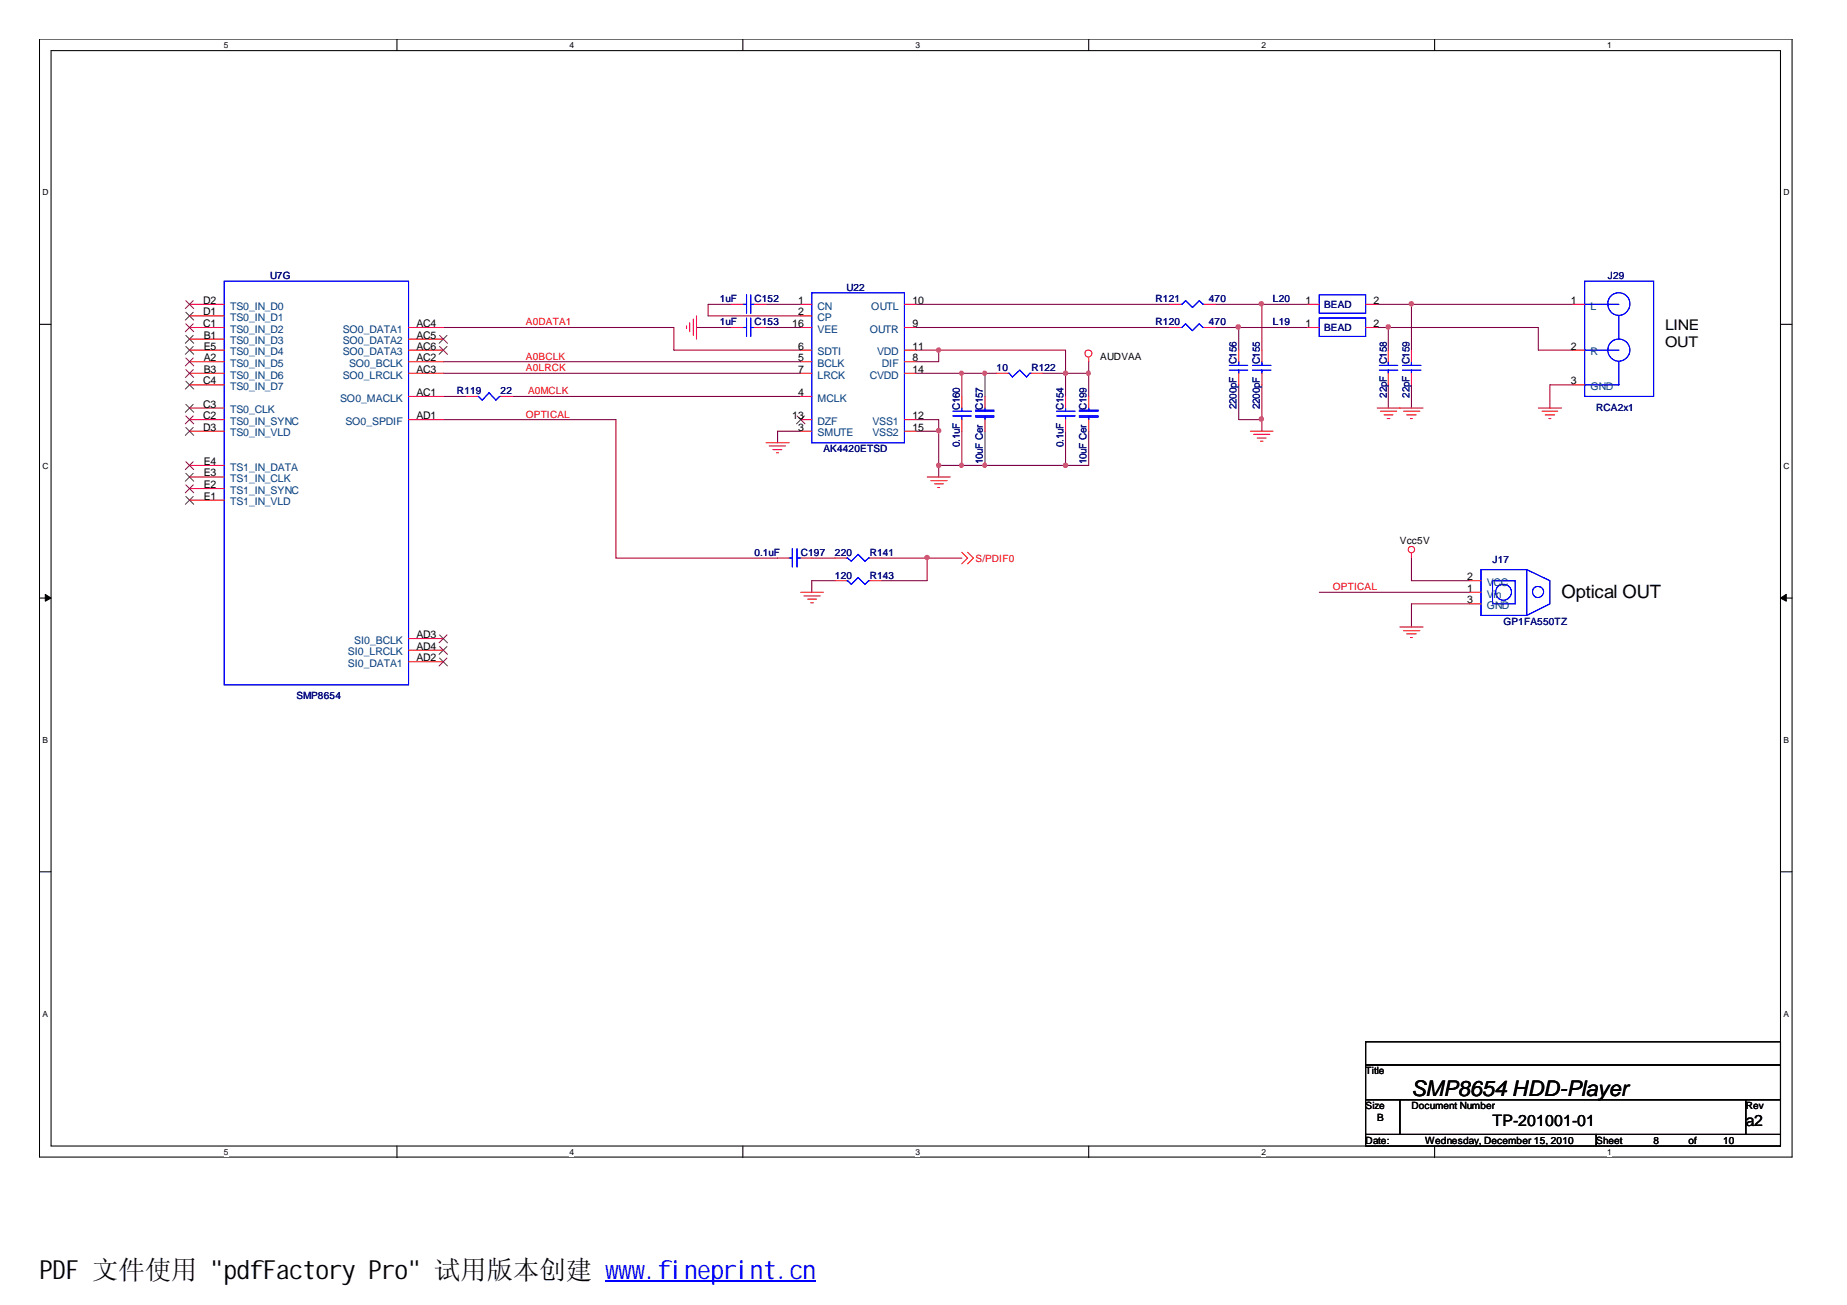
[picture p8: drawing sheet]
<svg xmlns="http://www.w3.org/2000/svg" width="297mm" height="210mm" viewBox="0 0 297 210" stroke-linecap="round" stroke-linejoin="round" font-family="sans-serif">
<path d="M6.3 6.3h281.9v179.8h-281.9zM8.2 8.1h278.1v176.2h-278.1z" fill="none" stroke="#000" stroke-width=".17"/>
<g fill="#fff">
<path d="M36 6.4h.7v1.6h-.7z"/>
<path d="M36 184.5h.7v1.5h-.7z"/>
</g>
<path d="M63.8 6.3v1.8M63.8 184.3v1.9" fill="none" stroke="#000" stroke-width=".17"/>
<g fill="#fff">
<path d="M91.6 6.4h.8v1.6h-.8z"/>
<path d="M91.6 184.5h.8v1.5h-.8z"/>
</g>
<path d="M119.5 6.3v1.8M119.5 184.3v1.9" fill="none" stroke="#000" stroke-width=".17"/>
<g fill="#fff">
<path d="M147.2 6.4h.8v1.6h-.8z"/>
<path d="M147.2 184.5h.8v1.5h-.8z"/>
</g>
<path d="M175.1 6.3v1.8M175.1 184.3v1.9" fill="none" stroke="#000" stroke-width=".17"/>
<g fill="#fff">
<path d="M202.9 6.4h.7v1.6h-.7z"/>
<path d="M202.9 184.5h.7v1.5h-.7z"/>
</g>
<path d="M230.7 6.3v1.8M230.7 184.3v1.9" fill="none" stroke="#000" stroke-width=".17"/>
<g fill="#fff">
<path d="M258.5 6.4h.7v1.6h-.7z"/>
<path d="M258.5 184.5h.7v1.5h-.7z"/>
<path d="M6.9 30.2h1v1.5h-1z"/>
<path d="M286.9 30.2h1v1.5h-1z"/>
<path d="M6.9 74.2h1v1.5h-1z"/>
<path d="M286.9 74.2h1v1.5h-1z"/>
</g>
<path d="M6.3 52.2h1.9M286.3 52.2h1.9" fill="none" stroke="#000" stroke-width=".17"/>
<g fill="#fff">
<path d="M6.9 118.2h.9v1.5h-.9z"/>
<path d="M286.9 118.2h.9v1.5h-.9z"/>
</g>
<path d="M6.3 96.2h1.9M286.3 96.2h1.9" fill="none" stroke="#000" stroke-width=".17"/>
<g fill="#000" stroke="#000" stroke-width=".16">
<path d="M7.3 95.6l.9 .6-.9 .5z" fill-rule="evenodd"/>
<path d="M286.3 96.2l1-.6v1.1z" fill-rule="evenodd"/>
</g>
<g fill="#fff">
<path d="M6.9 162.2h.9v1.6h-.9z"/>
<path d="M286.9 162.2h.9v1.6h-.9z"/>
</g>
<path d="M6.3 140.2h1.9M286.3 140.2h1.9M219.6 167.6h66.7v3.7h-66.7zM219.6 171.3h66.7v5.6h-66.7zM219.6 176.9h5.5v5.6h-5.5zM225.1 176.9h55.7v5.6h-55.7zM280.8 176.9h5.5v5.6h-5.5zM219.6 182.5h37.1v1.8h-37.1zM256.7 182.5h29.6v1.8h-29.6z" fill="none" stroke="#000" stroke-width=".17"/>
<g fill="none" stroke="#800040" stroke-width=".17">
<path d="M71.3 58.2h57.5M71.3 52.7h37.1v3.6h20.4M112 52.7h5.6M117.6 49h-3.7v1.8h14.9M123.2 52.7h5.6M123.2 49h5.6M147.3 52.7h40.7M147.3 49h40.7M147.3 56.3h24.1v7.5M151 56.3v1.9h-3.7M175.1 58.2v5.6M195.5 52.7h14.8"/>
<path d="M195.5 49h14.8M199.2 52.7v3.6M202.9 49v7.3M221.5 52.7h25.9v3.6h5.6M221.5 49h31.5M223.3 52.7v3.6M227 49v7.3M71.3 67.5h27.8v22.3h26M71.3 60h57.5M71.3 63.8h3.6M82.4 63.8h46.4M128.8 69.4h-3.7v1.8"/>
<path d="M147.3 67.5h3.7v9.2M147.3 60h13M147.3 69.4h3.7M154.7 60v3.8M154.7 69.4v5.5M158.4 60v3.8M158.4 69.4v5.5M167.6 60h7.5M171.4 69.4v5.5M175.1 69.4v5.5h-24.1M199.2 61.9v5.6h3.7M202.9 61.9v7.5"/>
<path d="M223.3 61.9v3.7M227 61.9v3.7M253 61.9h-3.7v3.7M130.6 89.8h3.7M134.3 93.4h-3.7v1.9M141.7 89.8h13M149.1 89.8v3.6h-7.4M212.2 95.3h24.1M227 89.8v3.6h9.3M236.3 97.1h-9.3v3.8"/>
</g>
<g fill="#f0f" stroke="#f0f" stroke-width=".17">
<circle cx="158.3" cy="60" r=".33"/>
<circle cx="154.6" cy="74.9" r=".33"/>
<circle cx="150.9" cy="56.3" r=".35"/>
<circle cx="171.4" cy="74.9" r=".35"/>
<circle cx="158.3" cy="74.9" r=".33"/>
<circle cx="175" cy="60" r=".33"/>
<circle cx="171.4" cy="60" r=".35"/>
<circle cx="150.9" cy="74.9" r=".35"/>
<circle cx="150.9" cy="69.3" r=".35"/>
<circle cx="202.8" cy="48.9" r=".35"/>
<circle cx="199.1" cy="52.6" r=".35"/>
<circle cx="202.8" cy="67.4" r=".35"/>
<circle cx="223.3" cy="52.6" r=".35"/>
<circle cx="227" cy="48.9" r=".35"/>
<circle cx="149.1" cy="89.7" r=".35"/>
<circle cx="154.6" cy="60" r=".33"/>
</g>
<g fill="none" stroke="#f00" stroke-width=".17">
<path d="M30.5 49h5.6M30.5 50.8h5.6M30.5 58.2h5.6M30.5 56.3h5.6M30.5 52.7h5.6M30.5 54.5h5.6M65.7 58.2h5.6M65.7 56.3h5.6M65.7 52.7h5.6M65.7 54.5h5.6M110.4 52.4v.4M110.9 51.9v1.5"/>
<path d="M111.5 51.3v2.6M112 50.8v3.7M117.6 49h1.9M117.6 52.7h1.9M121.3 49h1.9M121.3 52.7h1.9M128.8 49h1.8M128.8 50.8h1.8M128.8 58.2h1.8M128.8 56.3h1.8M128.8 52.7h1.8M145.5 49h1.8"/>
<path d="M145.5 58.2h1.8M145.5 56.3h1.8M145.5 52.7h1.8M175.1 57.5v.7M188 49h1.9M188 52.7h1.9M193.6 49h1.9M193.6 52.7h1.9M199.2 56.3v1.9M202.9 56.3v1.9M210.3 49h1.9M210.3 52.7h1.9"/>
<path d="M219.6 49h1.9M219.6 52.7h1.9M223.3 56.3v1.9M227 56.3v1.9M253 49h1.8M253 56.3h1.8M30.5 76.7h5.6M30.5 69.4h5.6M30.5 65.6h5.6M30.5 60h5.6M30.5 67.5h5.6M30.5 61.9h5.6"/>
<path d="M30.5 74.9h5.6M30.5 78.6h5.6M65.7 63.8h5.6M65.7 60h5.6M65.7 67.5h5.6M74.9 63.8h1.9M80.5 63.8h1.9M123.2 71.2h3.7M123.7 71.7h2.6M124.3 72.3h1.4M124.9 72.8h.3M128.8 69.4h1.8"/>
<path d="M128.8 63.8h1.8M128.8 60h1.8M128.8 67.5h1.8M145.5 69.4h1.8M145.5 60h1.8M145.5 67.5h1.8M149.1 76.7h3.7M149.7 77.3h2.6M150.3 77.8h1.4M150.8 78.4h.3M154.7 63.8v1.8M154.7 67.5v1.9"/>
<path d="M158.4 63.8v1.8M158.4 67.5v1.9M160.3 60h1.8M165.9 60h1.7M171.4 63.8v1.8M171.4 67.5v1.9M175.1 63.8v1.8M175.1 67.5v1.9M199.2 60v1.9M201.1 69.4h3.6M201.6 69.9h2.6M202.2 70.5h1.4"/>
<path d="M202.7 71h.4M202.9 60v1.9M221.5 65.6h7.4M222 66.1h2.6M222.6 66.7h1.4M223.1 67.3h.4M223.3 60v1.9M225.7 66.1h2.6M226.2 66.7h1.6M226.8 67.3h.4M227 60v1.9M247.4 65.6h3.7"/>
<path d="M248 66.1h2.5M248.5 66.7h1.5M249.1 67.3h.3M253 61.9h1.8M30.5 80.4h5.6M125.1 89.8h1.8M128.8 95.3h3.6M128.8 89.8h1.8M129.3 95.9h2.6M129.9 96.4h1.4M130.4 97h.4M134.3 89.8h1.8"/>
<path d="M134.3 93.4h1.8M139.9 89.8h1.8M139.9 93.4h1.8M154.7 88.8l.9 1-.9 .9M155.6 88.8l.9 1-.9 .9M227 89v.8M236.3 95.3h1.9M236.3 93.4h1.9M236.3 97.1h1.9M65.7 102.7h5.6M65.7 104.6h5.6M65.7 106.4h5.6"/>
<path d="M225.1 100.9h3.8M225.7 101.4h2.6M226.2 102h1.6M226.8 102.5h.4"/>
<circle cx="175" cy="56.9" r=".57"/>
<circle cx="227" cy="88.4" r=".52"/>
</g>
<g fill="none" stroke="#00f" stroke-width=".17">
<path d="M36.1 45.2h29.6v65h-29.6zM119.5 49h.6M119.5 52.7h.6M120.1 47.4v3M120.1 51.2v2.9M120.7 49h.6M120.7 47.4v3M120.7 51.2v2.9M120.7 52.7h.6M130.6 47.1h14.9v24.1h-14.9zM189.9 49h.2l.6-.6 1.1 1.1 1.1-1.1 .6 .6h.1M189.9 52.7h.2l.6-.6 1.1 1.1 1.1-1.1 .6 .6h.1"/>
<path d="M197.7 58.8h3M197.7 59.5h3M199.2 58.2v.6M199.2 59.5v.5M201.4 58.8h3M201.4 59.5h3M202.9 58.2v.6M202.9 59.5v.5M212.2 51.2h7.4v2.9h-7.4zM212.2 47.4h7.4v3h-7.4zM221.8 58.8h3M221.8 59.5h3"/>
<path d="M223.3 58.2v.6M223.3 59.5v.5M225.6 58.8h2.9M225.6 59.5h2.9M227 58.2v.6M227 59.5v.5M254.8 45.2h11.1v18.6h-11.1zM254.8 49h5.5M254.8 56.3h5.5M260.3 50.8v3.7M260.3 58.2v3.7h-5.5M76.8 63.8h.2l.6 .6 1.1-1.2 1.1 1.2 .5-.6h.2"/>
<path d="M153.2 66.1h3M153.2 66.9h3M154.7 65.6v.5M154.7 66.9v.6M156.9 66.1h3M156.9 66.9h3M156.9 67.1h3M156.9 66h3M158.4 65.6v.5M158.4 66.9v.6M162.1 60h.2l.5 .6 1.2-1.1 1.1 1.1 .5-.6h.3M169.9 66.1h3"/>
<path d="M169.9 66.9h3M171.4 65.6v.5M171.4 66.9v.6M173.6 66.1h3M173.6 66.9h3M173.6 67.1h3M173.6 66h3M175.1 65.6v.5M175.1 66.9v.6M126.9 89.8h.5M127.4 88.2v3M128.2 89.8h.6"/>
<path d="M128.2 88.2v3M136.1 89.8h.2l.6 .5 1.1-1.1 1.1 1.1 .6-.5h.2M136.1 93.4h.2l.6 .6 1.1-1.1 1.1 1.1 .6-.6h.2M238.2 91.6h7.3v7.4h-7.3zM240 93.4h3.7v3.7h-3.7zM245.5 91.6l3.8 1.8v3.7l-3.8 1.9M97.4 206.1h33.8"/>
<circle cx="260.3" cy="48.9" r="1.81"/>
<circle cx="260.3" cy="56.3" r="1.78"/>
<circle cx="241.8" cy="95.3" r="1.28"/>
<circle cx="247.3" cy="95.2" r=".9"/>
</g>
<g fill="none" stroke="#804000" stroke-width=".16">
<path d="M29.9 48.4l1.3 1.2M29.9 50.2l1.3 1.3M29.9 52.1l1.3 1.3M29.9 53.9l1.3 1.3M29.9 55.7l1.3 1.3M29.9 57.6l1.3 1.3M29.9 59.5l1.3 1.2M31.1 48.4l-1.3 1.2M31.1 50.2l-1.3 1.3M31.1 52.1l-1.3 1.3M31.1 53.9l-1.3 1.3M31.1 55.7l-1.3 1.3"/>
<path d="M31.1 57.6l-1.3 1.3M31.1 59.5l-1.3 1.2M70.7 53.9l1.3 1.3M70.7 55.7l1.3 1.3M71.9 53.9l-1.3 1.3M71.9 55.7l-1.3 1.3M29.9 61.3l1.3 1.3M29.9 65l1.3 1.3M29.9 66.9l1.3 1.3M29.9 68.8l1.3 1.2M29.9 74.3l1.3 1.2M29.9 76.1l1.3 1.3"/>
<path d="M29.9 78l1.3 1.3M29.9 79.9l1.3 1.2M31.1 61.3l-1.3 1.3M31.1 65l-1.3 1.3M31.1 66.9l-1.3 1.3M31.1 68.8l-1.3 1.2M31.1 74.3l-1.3 1.2M31.1 76.1l-1.3 1.3M31.1 78l-1.3 1.3M31.1 79.9l-1.3 1.2M128.2 66.9l1.3 1.3M129.4 66.9l-1.3 1.3"/>
<path d="M70.7 102.1l1.3 1.3M70.7 104l1.3 1.3M70.7 105.8l1.3 1.3M71.9 102.1l-1.3 1.3M71.9 104l-1.3 1.3M71.9 105.8l-1.3 1.3"/>
</g>
<text font-size="4.2" x="6.3" y="205.7">PDF 文件使用 &quot;pdfFactory Pro&quot; 试用版本创建 www.fineprint.cn</text>
<text font-size="3.5" x="227" y="176.3">SMP8654 HDD-Player</text>
<text font-size="3" x="251.1" y="96.1">Optical OUT</text>
<g font-size="2.5">
<text x="240" y="181.1">TP-201001-01</text>
<text x="280.8" y="181.1">a2</text>
</g>
<g font-size="2.4">
<text x="267.8" y="53">LINE</text>
<text x="267.8" y="55.8">OUT</text>
</g>
<g font-size="1.7">
<text x="32.7" y="48.9">D2</text>
<text x="32.7" y="50.7">D1</text>
<text x="32.7" y="52.6">C1</text>
<text x="67" y="52.6">AC4</text>
<text x="127.4" y="52.6">16</text>
<text x="128.4" y="48.9">1</text>
<text x="128.4" y="50.7">2</text>
<text x="146.7" y="52.6">9</text>
<text x="146.7" y="48.9">10</text>
<text x="210" y="52.6">1</text>
<text x="210" y="48.9">1</text>
<text x="220.9" y="52.6">2</text>
<text x="220.9" y="48.9">2</text>
<text x="252.6" y="48.9">1</text>
<text x="32.8" y="54.5">B1</text>
<text x="32.8" y="56.2">E5</text>
<text x="32.8" y="58.1">A2</text>
<text x="32.8" y="60">B3</text>
<text x="67" y="58.1">AC2</text>
<text x="67" y="60">AC3</text>
<text x="67" y="54.5">AC5</text>
<text x="67" y="56.2">AC6</text>
<text x="128.4" y="58.1">5</text>
<text x="128.4" y="56.2">6</text>
<text x="128.4" y="60">7</text>
<text x="146.7" y="56.2">11</text>
<text x="146.7" y="58.1">8</text>
<text x="146.7" y="60">14</text>
<text x="252.6" y="56.2">2</text>
<text x="32.7" y="61.8">C4</text>
<text x="32.7" y="65.5">C3</text>
<text x="67" y="63.7">AC1</text>
<text x="128.4" y="63.7">4</text>
<text x="252.6" y="61.8">3</text>
<text x="32.7" y="67.4">C2</text>
<text x="32.7" y="69.3">D3</text>
<text x="67" y="67.4">AD1</text>
<text x="127.4" y="67.4">13</text>
<text x="128.4" y="69.3">3</text>
<text x="146.7" y="67.4">12</text>
<text x="146.7" y="69.3">15</text>
<text x="32.8" y="74.8">E4</text>
<text x="32.8" y="76.6">E3</text>
<text x="32.8" y="78.5">E2</text>
<text x="32.8" y="80.4">E1</text>
<text x="236" y="93.3">2</text>
<text x="236" y="95.2">1</text>
<text x="236" y="97">3</text>
<text x="67" y="102.6">AD3</text>
<text x="67" y="104.5">AD4</text>
<text x="67" y="106.4">AD2</text>
</g>
<g font-size="1.7" fill="#004080">
<text x="37" y="49.8">TS0_IN_D0</text>
<text x="37" y="51.7">TS0_IN_D1</text>
<text x="37" y="53.5">TS0_IN_D2</text>
<text x="55.1" y="53.5">SO0_DATA1</text>
<text x="131.5" y="49.8">CN</text>
<text x="131.5" y="51.7">CP</text>
<text x="131.5" y="53.5">VEE</text>
<text x="139.9" y="53.5">OUTR</text>
<text x="140.1" y="49.8">OUTL</text>
<text x="255.8" y="49.8">L</text>
<text x="37" y="55.4">TS0_IN_D3</text>
<text x="37" y="57.2">TS0_IN_D4</text>
<text x="37" y="59">TS0_IN_D5</text>
<text x="55.1" y="55.4">SO0_DATA2</text>
<text x="55.1" y="57.2">SO0_DATA3</text>
<text x="56.1" y="59">SO0_BCLK</text>
<text x="131.5" y="59">BCLK</text>
<text x="131.5" y="57.2">SDTI</text>
<text x="141.1" y="57.2">VDD</text>
<text x="141.8" y="59">DIF</text>
<text x="255.8" y="57.2">R</text>
<text x="37" y="60.9">TS0_IN_D6</text>
<text x="37" y="62.8">TS0_IN_D7</text>
<text x="54.7" y="64.6">SO0_MACLK</text>
<text x="55.1" y="60.9">SO0_LRCLK</text>
<text x="131.5" y="64.6">MCLK</text>
<text x="131.5" y="60.9">LRCK</text>
<text x="139.9" y="60.9">CVDD</text>
<text x="255.8" y="62.8">GND</text>
<text x="37" y="66.5">TS0_CLK</text>
<text x="37" y="68.3">TS0_IN_SYNC</text>
<text x="37" y="70.2">TS0_IN_VLD</text>
<text x="55.5" y="68.3">SO0_SPDIF</text>
<text x="131.5" y="70.2">SMUTE</text>
<text x="131.5" y="68.3">DZF</text>
<text x="140.3" y="68.3">VSS1</text>
<text x="140.3" y="70.2">VSS2</text>
<text x="37" y="75.7">TS1_IN_DATA</text>
<text x="37" y="77.6">TS1_IN_CLK</text>
<text x="37" y="79.4">TS1_IN_SYNC</text>
<text x="37" y="81.3">TS1_IN_VLD</text>
<text x="239.1" y="94.2">V</text>
<text x="240.2" y="94.2">CC</text>
<text x="239.1" y="98">GND</text>
<text x="239.1" y="96.1">V</text>
<text x="240.2" y="96.1">in</text>
<text x="56" y="105.4">SI0_LRCLK</text>
<text x="56" y="107.3">SI0_DATA1</text>
<text x="57" y="103.6">SI0_BCLK</text>
</g>
<g font-size="1.6" fill="#000080">
<text x="43.4" y="44.9">U7G</text>
<text x="136.1" y="46.8">U22</text>
<text x="258.6" y="44.9">J29</text>
<text x="115.7" y="48.6">1uF</text>
<text x="115.7" y="52.3">1uF</text>
<text x="121.3" y="48.6">C152</text>
<text x="121.3" y="52.3">C153</text>
<text x="185.8" y="52.3">R120</text>
<text x="185.8" y="48.6">R121</text>
<text x="194.4" y="52.3">470</text>
<text x="194.4" y="48.6">470</text>
<text x="204.7" y="52.3">L19</text>
<text x="204.7" y="48.6">L20</text>
<text x="212.9" y="53.3">BEAD</text>
<text x="212.9" y="49.5">BEAD</text>
<text x="160.3" y="59.7">10</text>
<text x="165.9" y="59.7">R122</text>
<text x="198.9" y="58.6" transform="rotate(-90 198.9 58.6)">C156</text>
<text x="202.6" y="58.6" transform="rotate(-90 202.6 58.6)">C155</text>
<text x="223" y="58.6" transform="rotate(-90 223 58.6)">C158</text>
<text x="226.7" y="58.6" transform="rotate(-90 226.7 58.6)">C159</text>
<text x="73.5" y="63.4">R119</text>
<text x="80.5" y="63.4">22</text>
<text x="154.3" y="66" transform="rotate(-90 154.3 66)">C160</text>
<text x="158.1" y="66" transform="rotate(-90 158.1 66)">C157</text>
<text x="171" y="66" transform="rotate(-90 171 66)">C154</text>
<text x="174.8" y="66" transform="rotate(-90 174.8 66)">C199</text>
<text x="198.9" y="65.8" transform="rotate(-90 198.9 65.8)">2200pF</text>
<text x="202.6" y="65.8" transform="rotate(-90 202.6 65.8)">2200pF</text>
<text x="223" y="63.9" transform="rotate(-90 223 63.9)">22pF</text>
<text x="226.7" y="63.9" transform="rotate(-90 226.7 63.9)">22pF</text>
<text x="154.3" y="71.9" transform="rotate(-90 154.3 71.9)">0.1uF</text>
<text x="171" y="71.9" transform="rotate(-90 171 71.9)">0.1uF</text>
<text x="256.7" y="66.1">RCA2x1</text>
<text x="132.4" y="72.7">AK4420ETSD</text>
<text x="158.1" y="74.7" transform="rotate(-90 158.1 74.7)">10uF Cer</text>
<text x="174.8" y="74.7" transform="rotate(-90 174.8 74.7)">10uF Cer</text>
<text x="121.3" y="89.4">0.1uF</text>
<text x="128.8" y="89.4">C197</text>
<text x="134.3" y="89.4">220</text>
<text x="139.9" y="89.4">R141</text>
<text x="134.3" y="93.1">120</text>
<text x="139.9" y="93.1">R143</text>
<text x="240" y="90.5">J17</text>
<text x="241.8" y="100.5">GP1FA550TZ</text>
<text x="47.7" y="112.4">SMP8654</text>
</g>
<g font-size="1.6" fill="#f00">
<text x="84.6" y="52.3">A0DATA1</text>
<text x="84.6" y="59.7">A0LRCK</text>
<text x="84.6" y="57.8">A0BCLK</text>
<text x="84.9" y="63.4">A0MCLK</text>
<text x="84.6" y="67.2">OPTICAL</text>
<text x="156.9" y="90.4">S/PDIF0</text>
<text x="214.4" y="94.9">OPTICAL</text>
</g>
<g font-size="1.6">
<text x="177" y="57.8">AUDVAA</text>
<text x="225.1" y="87.6">Vcc5V</text>
<text x="219.6" y="172.8">Title</text>
<text x="219.6" y="178.4">Size</text>
<text x="227" y="178.4">Document Number</text>
<text x="280.8" y="178.4">Rev</text>
<text x="219.6" y="184">Date:</text>
<text x="221.5" y="180.3">B</text>
<text x="229.2" y="184">Wednesday, December 15, 2010</text>
<text x="256.7" y="184">Sheet</text>
<text x="265.9" y="184">8</text>
<text x="271.5" y="184">of</text>
<text x="277.1" y="184">10</text>
</g>
<g font-size="1.4">
<text x="36" y="7.7">5</text>
<text x="91.6" y="7.7">4</text>
<text x="147.2" y="7.7">3</text>
<text x="202.9" y="7.7">2</text>
<text x="258.5" y="7.7">1</text>
<text x="6.9" y="31.4">D</text>
<text x="286.9" y="31.4">D</text>
<text x="6.9" y="75.5">C</text>
<text x="286.9" y="75.5">C</text>
<text x="6.9" y="119.5">B</text>
<text x="286.9" y="119.5">B</text>
<text x="6.9" y="163.5">A</text>
<text x="286.9" y="163.5">A</text>
<text x="36" y="185.8">5</text>
<text x="91.6" y="185.8">4</text>
<text x="147.2" y="185.8">3</text>
<text x="202.9" y="185.8">2</text>
<text x="258.5" y="185.8">1</text>
</g>
</svg>
